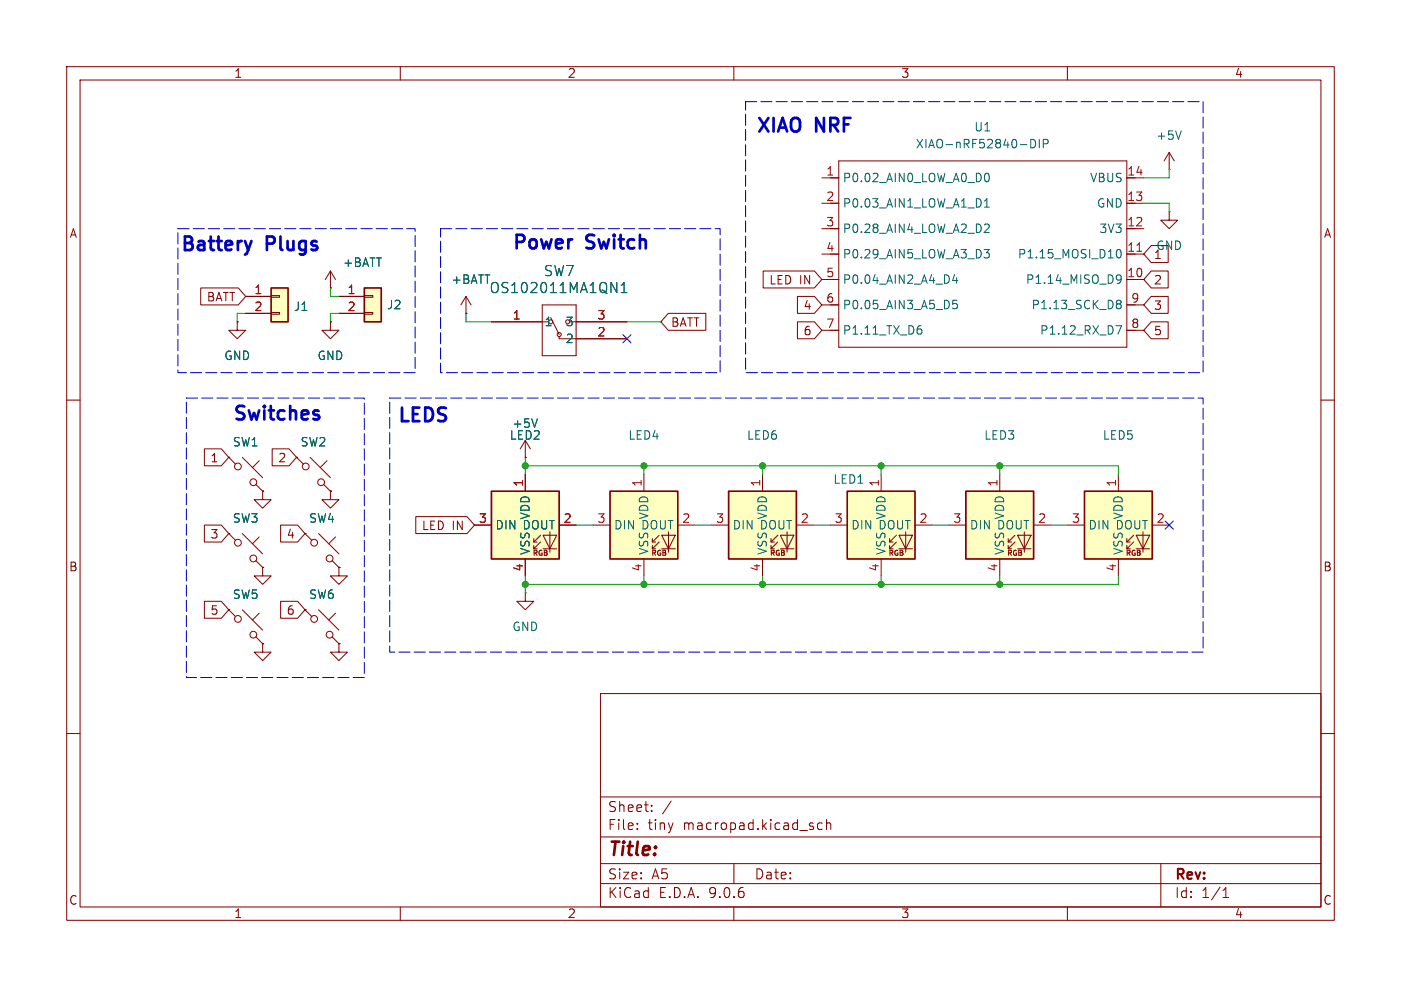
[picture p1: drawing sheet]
<svg xmlns="http://www.w3.org/2000/svg" width="210mm" height="148mm" viewBox="0 0 210 148" stroke-linecap="round" stroke-linejoin="round" font-family="sans-serif">
<g fill="none" stroke="#840000" stroke-width=".15">
<path d="M10 10h190v128h-190zM12 12h186v124h-186zM60 10v2M110 10v2M160 10v2M10 60h2M198 60h2M10 110h2M90 104h108v32h-108zM90 119.5h108M198 110h2M60 136v2"/>
<path d="M90 132.5h108M90 129.5h108M90 125.5h108M95.5 124.2v.2M95.5 123.5v.1M97.7 121.5v.2M97.7 120.8v.1M100.6 120.1l-1.3 1.9M110 136v2M110 129.5v3M123.3 123.5l-.5-.1-.3 .3v.4l.2 .2h.6M123.9 123.5a.37 .37 0 0 1 .6 .1v.8"/>
<path d="M123.9 122.9v1.5M160 136v2M174 129.5v6.5M183.3 134.6h.9M183.3 133.5l.5-.4v1.5"/>
</g>
<path d="M40.6 43.2h2.6v5.1h-2.6z" fill="#ffffc2"/>
<path d="M40.6 43.2h2.6v5.1h-2.6z" fill="none" stroke="#840000" stroke-width=".25"/>
<g fill="none" stroke="#840000" stroke-width=".15">
<path d="M36.8 44.5h3.8M36.8 47h3.8M40.6 44.3h1.3v.3h-1.3zM40.6 46.9h1.3v.2h-1.3zM39.4 73.7v1.2h1.2l-1.2 1.3-1.3-1.3h1.3M39.4 73.7h.1M49.5 73.7v1.2h1.3l-1.3 1.3-1.2-1.3h1.2M49.5 73.7h.1M45.7 91.4l1 1.1M45.7 91.4h.1M47.8 91.4l3 3.1M49.8 95.5l1 1"/>
<path d="M50.3 91.9l-1 1.1M50.8 96.5h.1"/>
<circle cx="47.1" cy="92.8" r=".51"/>
<circle cx="49.4" cy="95.2" r=".51"/>
</g>
<path d="M127 73.7h10.2v10.1h-10.2z" fill="#ffffc2"/>
<path d="M127 73.7h10.2v10.1h-10.2z" fill="none" stroke="#840000" stroke-width=".25"/>
<g fill="none" stroke="#840000" stroke-width=".15">
<path d="M175.3 31.8v1.2h1.2l-1.2 1.3-1.3-1.3h1.3M175.3 31.8h.1M35.6 48.3v1.2h1.2l-1.2 1.3-1.3-1.3h1.3M35.6 48.3h.1M34.3 68.6l1 1M34.3 68.6h.1M36.3 68.6l3.1 3M38.4 72.6l1 1.1M38.9 69.1l-1.1 1M39.4 73.7h.1M44.4 68.6l1.1 1M44.4 68.6h.1"/>
<path d="M46.5 68.6l3 3M48.5 72.6l1 1.1M49 69.1l-1 1M49.5 73.7h.1M124.5 78.7h2.5M132.1 71.1v2.6M135.8 79.8v3M137.2 78.7h2.5M132.1 83.8v2.6M133.3 81.3h.6M133.3 82.3h.6M134.4 80.3l-1.1 1v-.5"/>
<path d="M134.4 81.3l-1.1 1v-.5M134.7 80.3h2.1l-1 2zM134.7 82.3h2.1"/>
<circle cx="35.7" cy="70" r=".51"/>
<circle cx="38" cy="72.3" r=".51"/>
<circle cx="45.8" cy="70" r=".51"/>
<circle cx="48.1" cy="72.3" r=".51"/>
</g>
<path d="M91.4 73.7h10.2v10.1h-10.2z" fill="#ffffc2"/>
<path d="M91.4 73.7h10.2v10.1h-10.2z" fill="none" stroke="#840000" stroke-width=".25"/>
<g fill="none" stroke="#840000" stroke-width=".15">
<path d="M49.5 43.2h.1M49.5 40.6l-.7 1.3M49.5 40.6l.8 1.3M49.5 40.6v2.6M88.9 78.7h2.5M96.5 71.1v2.6M100.2 79.8v3M101.6 78.7h2.5M96.5 83.8v2.6M97.8 81.3h.5M97.8 82.3h.5M98.8 80.3l-1 1v-.5"/>
<path d="M98.8 81.3l-1 1v-.5M99.2 80.3h2l-1 2zM99.2 82.3h2"/>
</g>
<path d="M54.6 43.2h2.5v5.1h-2.5z" fill="#ffffc2"/>
<path d="M54.6 43.2h2.5v5.1h-2.5z" fill="none" stroke="#840000" stroke-width=".25"/>
<path d="M49.5 48.3v1.2h1.3l-1.3 1.3-1.2-1.3h1.2M49.5 48.3h.1M50.8 44.5h3.8M50.8 47h3.8M54.6 44.3h1.3v.3h-1.3zM54.6 46.9h1.3v.2h-1.3z" fill="none" stroke="#840000" stroke-width=".15"/>
<path d="M144.8 73.7h10.1v10.1h-10.1z" fill="#ffffc2"/>
<path d="M144.8 73.7h10.1v10.1h-10.1z" fill="none" stroke="#840000" stroke-width=".25"/>
<path d="M142.2 78.7h2.6M149.9 71.1v2.6M153.5 79.8v3M154.9 78.7h2.6M149.9 83.8v2.6M151.1 81.3h.5M151.1 82.3h.5M152.1 80.3l-1 1v-.5M152.1 81.3l-1 1v-.5M152.5 80.3h2.1l-1.1 2zM152.5 82.3h2.1" fill="none" stroke="#840000" stroke-width=".15"/>
<path d="M162.6 73.7h10.1v10.1h-10.1z" fill="#ffffc2"/>
<path d="M162.6 73.7h10.1v10.1h-10.1z" fill="none" stroke="#840000" stroke-width=".25"/>
<g fill="none" stroke="#840000" stroke-width=".15">
<path d="M123.2 26.7h2.5M123.2 30.5h2.5M123.2 34.3h2.5M123.2 38.1h2.5M125.7 24.1h43.2v28h-43.2zM168.9 26.7h2.5M168.9 30.5h2.5M168.9 34.3h2.5M168.9 38.1h2.5M175.3 25.4h.1M175.3 22.9l-.8 1.2M175.3 22.9l.7 1.2"/>
<path d="M175.3 22.9v2.5M123.2 41.9h2.5M123.2 45.7h2.5M123.2 49.5h2.5M168.9 41.9h2.5M168.9 45.7h2.5M168.9 49.5h2.5M160 78.7h2.6M167.6 71.1v2.6M171.3 79.8v3M172.7 78.7h2.6M34.3 91.4l1 1.1"/>
<path d="M34.3 91.4h.1M34.3 80l1 1M34.3 80h.1M36.3 91.4l3.1 3.1M36.3 80l3.1 3.1M38.4 95.5l1 1M38.4 84.1l1 1M38.9 91.9l-1.1 1.1M38.9 80.5l-1.1 1M39.4 96.5v1.3h1.2l-1.2 1.3-1.3-1.3h1.3M39.4 96.5h.1M39.4 85.1v1.3h1.2l-1.2 1.2-1.3-1.2h1.3"/>
<path d="M39.4 85.1h.1M45.7 80l1 1M45.7 80h.1M47.8 80l3 3.1M49.8 84.1l1 1M50.3 80.5l-1 1M50.8 85.1v1.3h1.3l-1.3 1.2-1.3-1.2h1.3M50.8 85.1h.1M50.8 96.5v1.3h1.3l-1.3 1.3-1.3-1.3h1.3M50.8 96.5h.1M167.6 83.8v2.6M168.9 81.3h.5"/>
<path d="M168.9 82.3h.5M169.9 80.3l-1 1v-.5M169.9 81.3l-1 1v-.5M170.3 80.3h2l-1 2zM170.3 82.3h2"/>
<circle cx="35.7" cy="92.8" r=".51"/>
<circle cx="35.7" cy="81.4" r=".51"/>
<circle cx="38" cy="95.2" r=".51"/>
<circle cx="38" cy="83.7" r=".51"/>
<circle cx="47.1" cy="81.4" r=".51"/>
<circle cx="49.4" cy="83.7" r=".51"/>
</g>
<g fill="none" stroke="#006464" stroke-width=".15">
<path d="M177.1 19.6l-.4 1.3M147.5 37.4h.8l-.4 .5 .3 .1 .1 .4-.3 .3h-.3M147.6 31.1h.7M147.6 30.2l.3-.4v1.3M147.6 33.7l.4-.1 .2 .1 .1 .3-.8 .9h.8M147.7 26.1l.2-.1a.69 .69 0 0 1 .5 .5 .69 .69 0 0 1-.3 .7h-.2l-.2-.1M154.5 20.9a.64 .64 0 0 1 .7 .6 .64 .64 0 0 1-.7 .7zM155.8 20.9v1.3M156.4 21.6l.6-.1 .1-.2v-.3l-.2-.1h-.5v1.3M167.3 37.9l.2-.4 .1-.1a.69 .69 0 0 1 .5 .5 .69 .69 0 0 1-.2 .7h-.4l-.2-.4M137.7 49.3h.2l.3 .3-.1 .4-.4 .1M137.8 48.8h.3"/>
<path d="M143.1 41.2l-.3 .9h.8M143.4 41.6v.9M143.5 45h-.7v.6l.2-.1 .4 .1 .1 .2v.4l-.2 .1-.5-.1M167.3 48.8h.8l-.5 1.3M167.5 45.1l.3-.1 .2 .2 .1 .1-.3 .3M167.5 45.5l.1 .1M167.6 41.2l.4 .1a.84 .84 0 0 1-.3 1.2h-.2M167.6 45.6h.2M167.6 45.6h-.1M167.8 45.6l.3 .2-.1 .4-.2 .1-.3-.1M168.1 41.8l-.3 .2h-.2"/>
</g>
<path d="M170.4 37.7h.7" fill="none" stroke="#a90000" stroke-width=".15"/>
<path d="M109.2 73.7h10.2v10.1h-10.2z" fill="#ffffc2"/>
<path d="M109.2 73.7h10.2v10.1h-10.2z" fill="none" stroke="#840000" stroke-width=".25"/>
<g fill="none" stroke="#840000" stroke-width=".15">
<path d="M73.7 48.3h7.6M81.3 45.7h5.1v7.6h-5.1zM82.5 47.6l1.3 2.6M83.8 50.5v.3h10.2M85.4 48.3h8.6M106.7 78.7h2.5M114.3 71.1v2.6M118 79.8v3M119.4 78.7h2.5M114.3 83.8v2.6M115.6 81.3h.5M115.6 82.3h.5"/>
<path d="M116.6 80.3l-1 1v-.5M116.6 81.3l-1 1v-.5M117 80.3h2l-1 2zM117 82.3h2"/>
<circle cx="82.5" cy="48.3" r=".3"/>
<circle cx="83.8" cy="50.2" r=".3"/>
</g>
<path d="M93.1 43.9h.9M93.1 42.8l.4-.4v1.5" fill="none" stroke="#006464" stroke-width=".15"/>
<path d="M73.7 73.7h10.1v10.1h-10.1z" fill="#ffffc2"/>
<path d="M73.7 73.7h10.1v10.1h-10.1z" fill="none" stroke="#840000" stroke-width=".25"/>
<g fill="none" stroke="#840000" stroke-width=".15">
<path d="M172.6 36.8h2.5v2.6h-2.5l-1.2-1.3zM30.1 43.2h5.6l1.1 1.3-1.1 1.2h-5.6zM35.6 48.3h.1M36.8 44.5h3.8M36.8 47h3.8M49.5 43.2h.1M49.5 48.3h.1M50.8 44.5h3.8M50.8 47h3.8M69.8 47h.1M69.8 44.5l-.7 1.2M69.8 44.5l.8 1.2"/>
<path d="M69.8 44.5v2.5M73.7 48.3h7.6M86.4 48.3h7.6M86.4 50.8h7.6M100.2 47h5.6v2.5h-5.6l-1.1-1.2zM114.4 40.6h7.7l1.1 1.3-1.1 1.3h-7.7zM119.5 44.4h2.6l1.1 1.3-1.1 1.3h-2.6zM119.5 48.3h2.6l1.1 1.2-1.1 1.3h-2.6zM172.6 40.6h2.5v2.6h-2.5l-1.2-1.3zM172.6 48.3h2.5v2.5h-2.5l-1.2-1.3zM172.6 44.4h2.5v2.6h-2.5l-1.2-1.3zM30.6 67.3h2.6l1.1 1.3-1.1 1.3h-2.6z"/>
<path d="M30.6 78.7h2.6l1.1 1.3-1.1 1.3h-2.6zM34.3 68.6h.1M39.4 73.7h.1M40.8 67.3h2.5l1.1 1.3-1.1 1.3h-2.5zM42.1 78.7h2.5l1.1 1.3-1.1 1.3h-2.5zM44.4 68.6h.1M49.5 73.7h.1M62.3 77.5h7.7l1.1 1.2-1.1 1.3h-7.7zM71.1 78.7h2.6M78.7 68.6h.1M78.7 66v2.6M78.7 71.1v2.6"/>
<path d="M78.7 66l-.7 1.3M78.7 66l.8 1.3M82.4 79.8v3M83.8 78.7h2.6M30.6 90.2h2.6l1.1 1.2-1.1 1.3h-2.6zM34.3 80h.1M34.3 91.4h.1M39.4 85.1h.1M39.4 96.5h.1M42.1 90.2h2.5l1.1 1.2-1.1 1.3h-2.5zM45.7 80h.1M45.7 91.4h.1"/>
<path d="M50.8 85.1h.1M50.8 96.5h.1M78.7 88.9v1.3h1.3l-1.3 1.2-1.2-1.2h1.2M78.7 88.9h.1M78.7 83.8v2.6M80 81.3h.5M80 82.3h.5M81 80.3l-1 1v-.5M81 81.3l-1 1v-.5M81.4 80.3h2l-1 2zM81.4 82.3h2"/>
</g>
<path d="M93.1 43.9h.9M93.1 42.8l.4-.4v1.5M80.6 62.8l-.5 1.3" fill="none" stroke="#006464" stroke-width=".15"/>
<g fill="none" stroke="#009600" stroke-width=".15">
<path d="M171.4 30.5h3.9v1.3M175.3 25.4v1.3h-3.9M36.8 47h-1.2v1.3M49.5 43.2v1.3h1.3M50.8 47h-1.3v1.3M69.8 47v1.3h3.9M94 48.3h5.1M78.7 68.6v2.5M78.7 69.9h88.9v1.2M86.4 78.7h2.5M96.5 69.9v1.2M104.1 78.7h2.6"/>
<path d="M114.3 69.9v1.2M121.9 78.7h2.6M132.1 69.9v1.2M139.7 78.7h2.5M149.9 69.9v1.2M157.5 78.7h2.5M78.7 86.4v2.5M96.5 86.4v1.2M114.3 86.4v1.2M132.1 86.4v1.2M149.9 86.4v1.2M167.6 86.4v1.2h-88.9"/>
</g>
<path d="M93.4 50.2l1.2 1.2M94.6 50.2l-1.2 1.2M174.7 78.1l1.2 1.2M175.9 78.1l-1.2 1.2" fill="none" stroke="#000084" stroke-width=".15"/>
<path d="M37.7 36.1l-.5 1.4M47.8 62.3v.2v.3" fill="none" stroke="#0000c2" stroke-width=".41"/>
<path d="M111.8 15.2h68.5v40.7h-68.5zM26.7 34.3h35.5v21.6h-35.5zM66 34.3h41.9v21.6h-41.9zM27.9 59.7h26.7v41.9h-26.7zM58.4 59.7h121.9v38.1h-121.9z" fill="none" stroke="#0000c2" stroke-width=".15" stroke-dasharray="1.7 .6"/>
<g fill="#009600" stroke="#009600" stroke-width=".15">
<circle cx="132.1" cy="69.9" r=".46"/>
<circle cx="149.9" cy="69.9" r=".46"/>
<circle cx="114.3" cy="69.9" r=".46"/>
<circle cx="114.3" cy="87.6" r=".46"/>
<circle cx="149.9" cy="87.6" r=".46"/>
<circle cx="132.1" cy="87.6" r=".46"/>
<circle cx="96.5" cy="69.9" r=".46"/>
<circle cx="96.5" cy="87.6" r=".46"/>
<circle cx="78.7" cy="87.6" r=".46"/>
<circle cx="78.7" cy="69.9" r=".46"/>
</g>
<g font-size="2.8" fill="#0000c2">
<text x="113.1" y="20.4">XIAO</text>
<text x="122.3" y="20.4">NRF</text>
<text x="26.8" y="38.2">Battery</text>
<text x="39.9" y="38.2">Plugs</text>
<text x="76.6" y="38">Power</text>
<text x="87.9" y="38">Switch</text>
<text x="34.7" y="63.6">Switches</text>
<text x="59.4" y="63.9">LEDS</text>
</g>
<text font-size="2.8" fill="#840000" x="91" y="128.9">Title:</text>
<g font-size="2.1" fill="#006464">
<text x="81.4" y="41.6">SW7</text>
<text x="73.3" y="44.2">OS102011MA1QN1</text>
</g>
<g font-size="2.1" fill="#840000">
<text x="91" y="124.7">File:</text>
<text x="91" y="122">Sheet:</text>
<text x="97.1" y="124.7">tiny</text>
<text x="102.5" y="124.7">macropad.kicad_sch</text>
<text x="91" y="134.9">KiCad</text>
<text x="91" y="132.1">Size:</text>
<text x="97.7" y="132.1">A5</text>
<text x="98.7" y="134.9">E.D.A.</text>
<text x="106.3" y="134.9">9.0.6</text>
<text x="113" y="132.1">Date:</text>
<text x="176" y="132.3">Rev:</text>
<text x="176" y="134.9">Id:</text>
<text x="180.1" y="134.9">1/1</text>
</g>
<g font-size="1.8" fill="#840000">
<text x="35" y="11.9">1</text>
<text x="85" y="11.9">2</text>
<text x="135" y="11.9">3</text>
<text x="185" y="11.9">4</text>
<text x="10.3" y="35.9">A</text>
<text x="198.4" y="35.9">A</text>
<text x="172.9" y="39.1">1</text>
<text x="30.9" y="45.4">BATT</text>
<text x="115.2" y="42.9">LED IN</text>
<text x="120.3" y="46.7">4</text>
<text x="172.9" y="42.9">2</text>
<text x="172.9" y="46.7">3</text>
<text x="100.5" y="49.2">BATT</text>
<text x="120.3" y="50.5">6</text>
<text x="172.9" y="50.5">5</text>
<text x="31.4" y="69.5">1</text>
<text x="41.6" y="69.5">2</text>
<text x="31.4" y="81">3</text>
<text x="42.9" y="81">4</text>
<text x="63.1" y="79.7">LED IN</text>
<text x="10.3" y="85.9">B</text>
<text x="198.3" y="85.9">B</text>
<text x="31.4" y="92.4">5</text>
<text x="42.9" y="92.4">6</text>
<text x="10.3" y="135.9">C</text>
<text x="35" y="137.9">1</text>
<text x="85" y="137.9">2</text>
<text x="135" y="137.9">3</text>
<text x="185" y="137.9">4</text>
<text x="198.3" y="135.9">C</text>
</g>
<g font-size="1.8" fill="#006464">
<text x="137.2" y="22.5">XIAO-nRF52840-DIP</text>
<text x="145.9" y="19.9">U1</text>
<text x="173.2" y="21.2">+5V</text>
<text x="126.2" y="27.5">P0.02_AIN0_LOW_A0_D0</text>
<text x="163.3" y="27.5">VBUS</text>
<text x="126.2" y="31.3">P0.03_AIN1_LOW_A1_D1</text>
<text x="126.2" y="35.2">P0.28_AIN4_LOW_A2_D2</text>
<text x="164.3" y="31.3">GND</text>
<text x="164.7" y="35.2">3V3</text>
<text x="51.3" y="40.2">+BATT</text>
<text x="126.2" y="39">P0.29_AIN5_LOW_A3_D3</text>
<text x="152.5" y="39">P1.15_MOSI_D10</text>
<text x="173.2" y="37.7">GND</text>
<text x="44" y="46.8">J1</text>
<text x="57.9" y="46.6">J2</text>
<text x="67.6" y="42.8">+BATT</text>
<text x="126.2" y="42.8">P0.04_AIN2_A4_D4</text>
<text x="126.2" y="46.6">P0.05_AIN3_A5_D5</text>
<text x="153.7" y="42.8">P1.14_MISO_D9</text>
<text x="154.5" y="46.6">P1.13_SCK_D8</text>
<text x="81.5" y="49.1">1</text>
<text x="84.7" y="49.1">3</text>
<text x="84.7" y="51.7">2</text>
<text x="126.2" y="50.4">P1.11_TX_D6</text>
<text x="155.8" y="50.4">P1.12_RX_D7</text>
<text x="33.5" y="54.2">GND</text>
<text x="47.5" y="54.2">GND</text>
<text x="76.7" y="64.4">+5V</text>
<text x="34.8" y="67.2">SW1</text>
<text x="45" y="67.2">SW2</text>
<text x="76.3" y="66.1">LED2</text>
<text x="94.1" y="66.1">LED4</text>
<text x="111.9" y="66.1">LED6</text>
<text x="147.4" y="66.1">LED3</text>
<text x="165.2" y="66.1">LED5</text>
<text x="79.6" y="78" transform="rotate(-90 79.6 78)">VDD</text>
<text x="97.4" y="78" transform="rotate(-90 97.4 78)">VDD</text>
<text x="115.2" y="78" transform="rotate(-90 115.2 78)">VDD</text>
<text x="124.8" y="72.7">LED1</text>
<text x="132.9" y="78" transform="rotate(-90 132.9 78)">VDD</text>
<text x="150.7" y="78" transform="rotate(-90 150.7 78)">VDD</text>
<text x="168.5" y="78" transform="rotate(-90 168.5 78)">VDD</text>
<text x="34.8" y="78.6">SW3</text>
<text x="46.2" y="78.6">SW4</text>
<text x="74.2" y="79.6">DIN DOUT</text>
<text x="79.6" y="83.3" transform="rotate(-90 79.6 83.3)">VSS</text>
<text x="91.9" y="79.6">DIN DOUT</text>
<text x="97.4" y="83.3" transform="rotate(-90 97.4 83.3)">VSS</text>
<text x="109.7" y="79.6">DIN DOUT</text>
<text x="115.2" y="83.3" transform="rotate(-90 115.2 83.3)">VSS</text>
<text x="127.5" y="79.6">DIN DOUT</text>
<text x="132.9" y="83.3" transform="rotate(-90 132.9 83.3)">VSS</text>
<text x="145.3" y="79.6">DIN DOUT</text>
<text x="150.7" y="83.3" transform="rotate(-90 150.7 83.3)">VSS</text>
<text x="163.1" y="79.6">DIN DOUT</text>
<text x="168.5" y="83.3" transform="rotate(-90 168.5 83.3)">VSS</text>
<text x="34.8" y="90">SW5</text>
<text x="46.2" y="90">SW6</text>
<text x="76.7" y="94.8">GND</text>
</g>
<g font-size="1.8" fill="#a90000">
<text x="123.8" y="26.4">1</text>
<text x="168.9" y="26.4">14</text>
<text x="123.8" y="30.2">2</text>
<text x="123.8" y="34">3</text>
<text x="168.9" y="30.2">13</text>
<text x="168.9" y="34">12</text>
<text x="123.8" y="37.8">4</text>
<text x="123.8" y="41.7">5</text>
<text x="168.9" y="37.8">11</text>
<text x="168.9" y="41.7">10</text>
<text x="38" y="44.2">1</text>
<text x="38" y="46.7">2</text>
<text x="52" y="44.2">1</text>
<text x="52" y="46.7">2</text>
<text x="123.8" y="45.5">6</text>
<text x="169.5" y="45.5">9</text>
<text x="76.8" y="48">1</text>
<text x="89.5" y="48">3</text>
<text x="89.5" y="50.5">2</text>
<text x="123.8" y="49.3">7</text>
<text x="169.5" y="49.3">8</text>
<text x="78.5" y="73.1" transform="rotate(-90 78.5 73.1)">1</text>
<text x="96.3" y="73.1" transform="rotate(-90 96.3 73.1)">1</text>
<text x="114" y="73.1" transform="rotate(-90 114 73.1)">1</text>
<text x="131.8" y="73.1" transform="rotate(-90 131.8 73.1)">1</text>
<text x="149.6" y="73.1" transform="rotate(-90 149.6 73.1)">1</text>
<text x="167.4" y="73.1" transform="rotate(-90 167.4 73.1)">1</text>
<text x="71.7" y="78.5">3</text>
<text x="84.4" y="78.5">2</text>
<text x="89.5" y="78.5">3</text>
<text x="102.2" y="78.5">2</text>
<text x="107.2" y="78.5">3</text>
<text x="119.9" y="78.5">2</text>
<text x="125" y="78.5">3</text>
<text x="137.7" y="78.5">2</text>
<text x="142.8" y="78.5">3</text>
<text x="155.5" y="78.5">2</text>
<text x="160.6" y="78.5">3</text>
<text x="173.3" y="78.5">2</text>
<text x="78.5" y="85.8" transform="rotate(-90 78.5 85.8)">4</text>
<text x="96.3" y="85.8" transform="rotate(-90 96.3 85.8)">4</text>
<text x="114" y="85.8" transform="rotate(-90 114 85.8)">4</text>
<text x="131.8" y="85.8" transform="rotate(-90 131.8 85.8)">4</text>
<text x="149.6" y="85.8" transform="rotate(-90 149.6 85.8)">4</text>
<text x="167.4" y="85.8" transform="rotate(-90 167.4 85.8)">4</text>
</g>
<g font-size="1.1" fill="#840000">
<text x="79.7" y="83.5">RGB</text>
<text x="97.5" y="83.5">RGB</text>
<text x="115.3" y="83.5">RGB</text>
<text x="133.1" y="83.5">RGB</text>
<text x="150.9" y="83.5">RGB</text>
<text x="168.6" y="83.5">RGB</text>
</g>
</svg>
